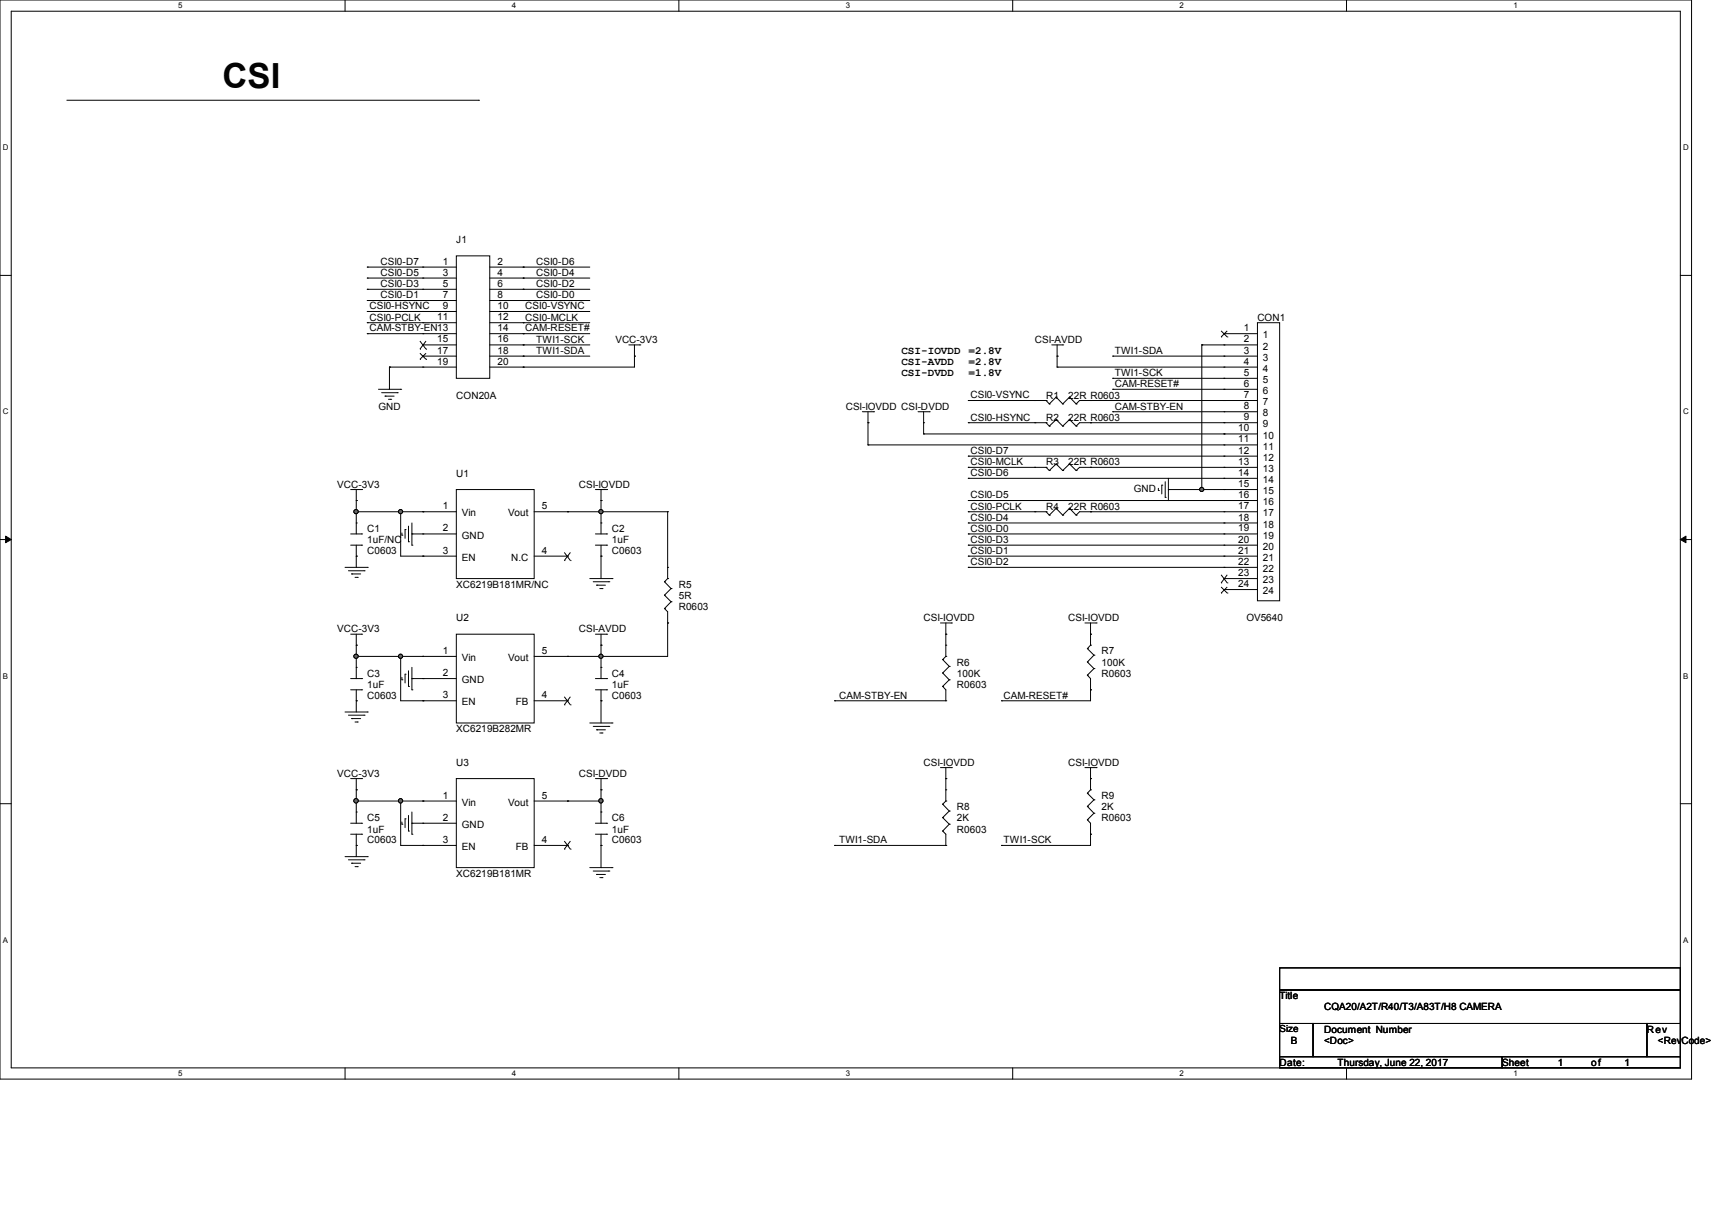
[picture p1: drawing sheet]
<svg xmlns="http://www.w3.org/2000/svg" width="297mm" height="210mm" viewBox="0 0 297 210" stroke-linecap="round" stroke-linejoin="round" font-family="sans-serif">
<path d="M0 0h293.5v187.3h-293.5zM1.9 1.9h289.6v183.4h-289.6z" fill="none" stroke="#000" stroke-width=".17"/>
<g fill="#fff">
<path d="M30.9 .2h.8v1.5h-.8z"/>
<path d="M30.9 185.5h.8v1.6h-.8z"/>
</g>
<path d="M59.9 0v1.9M59.9 185.3v2" fill="none" stroke="#000" stroke-width=".17"/>
<g fill="#fff">
<path d="M88.8 .2h.8v1.5h-.8z"/>
<path d="M88.8 185.5h.8v1.6h-.8z"/>
</g>
<path d="M117.8 0v1.9M117.8 185.3v2" fill="none" stroke="#000" stroke-width=".17"/>
<g fill="#fff">
<path d="M146.7 .2h.8v1.5h-.8z"/>
<path d="M146.7 185.5h.8v1.6h-.8z"/>
</g>
<path d="M175.7 0v1.9M175.7 185.3v2" fill="none" stroke="#000" stroke-width=".17"/>
<g fill="#fff">
<path d="M204.6 .2h.8v1.5h-.8z"/>
<path d="M204.6 185.5h.8v1.6h-.8z"/>
</g>
<path d="M233.6 0v1.9M233.6 185.3v2" fill="none" stroke="#000" stroke-width=".17"/>
<g fill="#fff">
<path d="M262.6 .2h.7v1.5h-.7z"/>
<path d="M262.6 185.5h.7v1.6h-.7z"/>
<path d="M.5 24.8h1v1.6h-1z"/>
<path d="M292 24.8h1v1.6h-1z"/>
<path d="M.5 70.7h1v1.5h-1z"/>
<path d="M292 70.7h1v1.5h-1z"/>
</g>
<path d="M0 47.8h1.9M291.5 47.8h2" fill="none" stroke="#000" stroke-width=".17"/>
<g fill="#fff">
<path d="M.5 116.5h.9v1.6h-.9z"/>
<path d="M292 116.5h.9v1.6h-.9z"/>
</g>
<path d="M0 93.6h1.9M291.5 93.6h2" fill="none" stroke="#000" stroke-width=".17"/>
<path d="M1 93l.9 .6-.9 .6zM291.5 93.6l1-.6v1.2z" fill="#000" stroke="#000" stroke-width=".17"/>
<g fill="#fff">
<path d="M.5 162.4h.9v1.5h-.9z"/>
<path d="M292 162.4h.9v1.5h-.9z"/>
</g>
<g fill="none" stroke="#000" stroke-width=".17">
<path d="M11.6 17.4h71.4M83 17.4h.1M208.5 59.9h.1M208.5 59.9v25.1M150.6 73.4h.1M150.6 77.2h.1M150.6 73.4v3.8M150.6 77.2h61.7M168 69.5h.1M168 73.4h.1M168 79.2h.1M168 69.5h11.5"/>
<path d="M168 73.4h11.5M168 79.2h44.3M183.4 61.8h.1M183.4 63.7h.1M183.4 61.8v1.9M183.4 63.7h28.9M193 65.7h.1M193 61.8h.1M193 65.7h19.3M193 61.8h19.3M168 86.9h.1M168 92.7h.1"/>
<path d="M168 94.6h.1M168 96.5h.1M168 98.5h.1M168 81.1h.1M168 83h.1M168 90.8h.1M168 88.8h.1M168 86.9h44.3M168 92.7h44.3M168 94.6h44.3M168 96.5h44.3M168 88.8h11.5"/>
<path d="M168 98.5h44.3M168 81.1h11.5M168 83h44.3M168 90.8h44.3M189.2 88.8h.1M189.2 88.8h23.1M164.1 110.1h.1M164.1 110.1v1.9M189.2 119.7h.1M189.2 119.7v1.9M0 139.5h1.9M291.5 139.5h2"/>
</g>
<circle cx="208.5" cy="84.9" r=".36" fill="#696969" stroke="#000" stroke-width=".17"/>
<g fill="none" stroke="#000" stroke-width=".17">
<path d="M63.7 56h.1M63.7 54.1h.1M63.7 57.9h.1M63.7 46.4h.1M63.7 48.3h.1M63.7 50.2h.1M63.7 52.2h.1M63.7 57.9h9.7M63.7 56h9.7M63.7 54.1h9.7M63.7 46.4h9.7M63.7 48.3h9.7"/>
<path d="M63.7 50.2h9.7M63.7 52.2h9.7M90.8 57.9h.1M90.8 59.9h.1M90.8 56h.1M90.8 54.1h.1M90.8 46.4h.1M90.8 48.3h.1M90.8 50.2h.1M90.8 52.2h.1M90.8 59.9h11.5M90.8 57.9h11.5"/>
<path d="M90.8 56h11.5M90.8 54.1h11.5M90.8 46.4h11.5M90.8 48.3h11.5M90.8 50.2h11.5M90.8 52.2h11.5M208.5 59.9h.1M208.5 59.9h3.8M67.6 63.7h.1M67.6 63.7h5.8M67.6 63.7v3.9M90.8 61.8h.1"/>
<path d="M90.8 63.7h.1M90.8 61.8h11.5M110.1 61.8h.1M110.1 61.8v1.9h-19.3M189.2 69.5h.1M189.2 73.4h.1M189.2 69.5h23.1M189.2 73.4h23.1M193 67.6h.1M193 71.5h.1M193 67.6h19.3M193 71.5h19.3"/>
<path d="M61.8 86.9h.1M61.8 86.9v1.9M69.5 88.8h3.9M73.4 88.8h.1M104.3 86.9h.1M104.3 96.5h.1M104.3 86.9v1.9M104.3 96.5v3.9M189.2 81.1h.1M189.2 81.1h23.1M202.7 85h.1M202.7 85h9.6"/>
<path d="M208.5 85h.1M98.5 113.9h.1M98.5 113.9h5.8M104.3 121.6h.1M104.3 121.6v3.9M144.8 121.6h.1M144.8 121.6h19.3M173.7 121.6h.1M173.7 121.6h15.5"/>
</g>
<circle cx="104.2" cy="113.9" r=".36" fill="#696969" stroke="#000" stroke-width=".17"/>
<path d="M98.5 88.8h.1M98.5 88.8h5.8" fill="none" stroke="#000" stroke-width=".17"/>
<circle cx="104.2" cy="88.8" r=".36" fill="#696969" stroke="#000" stroke-width=".17"/>
<path d="M61.8 113.9h.1M61.8 113.9h11.6M73.4 113.9h.1M61.8 121.6h.1M61.8 121.6v2" fill="none" stroke="#000" stroke-width=".17"/>
<g fill="#696969" stroke="#000" stroke-width=".17">
<circle cx="69.5" cy="113.9" r=".36"/>
<circle cx="61.8" cy="113.9" r=".37"/>
</g>
<path d="M61.8 96.5h.1M61.8 88.8h.1M61.8 88.8v2M61.8 96.5v2M61.8 113.9h.1M61.8 113.9v1.9M69.5 113.9h.1M69.5 113.9v7.7h3.9M104.3 112h.1M104.3 112v1.9M73.4 121.6h.1" fill="none" stroke="#000" stroke-width=".17"/>
<circle cx="61.8" cy="88.8" r=".37" fill="#696969" stroke="#000" stroke-width=".17"/>
<path d="M69.5 88.8h.1M69.5 88.8v7.7h3.9M73.4 96.5h.1" fill="none" stroke="#000" stroke-width=".17"/>
<circle cx="69.5" cy="88.8" r=".36" fill="#696969" stroke="#000" stroke-width=".17"/>
<g fill="none" stroke="#000" stroke-width=".17">
<path d="M61.8 88.8h.1M61.8 88.8h7.7M71.5 92.7h.1M71.5 92.7h1.9M104.3 88.8h.1M104.3 88.8v2M61.8 112h.1M61.8 112v1.9M71.5 117.8h.1M71.5 117.8h1.9M104.3 113.9h.1M104.3 113.9v1.9"/>
<path d="M98.5 139h.1M98.5 139h5.8"/>
</g>
<circle cx="104.2" cy="139" r=".37" fill="#696969" stroke="#000" stroke-width=".17"/>
<path d="M61.8 139h.1M61.8 139h7.7M104.3 146.7h.1M104.3 146.7v3.9" fill="none" stroke="#000" stroke-width=".17"/>
<g fill="#696969" stroke="#000" stroke-width=".17">
<circle cx="69.5" cy="139" r=".37"/>
<circle cx="61.8" cy="139" r=".38"/>
</g>
<g fill="none" stroke="#000" stroke-width=".17">
<path d="M72.8 59.2l1.1 1.4M73.4 46.4h.1M73.4 48.3h.1M73.4 50.2h.1M73.4 52.2h.1M73.4 54.1h.1M73.4 56h.1M73.4 57.9h.1M73.4 59.9h.1M73.4 59.9h5.8M73.4 57.9h5.8M73.4 46.4h5.8"/>
<path d="M73.4 48.3h5.8M73.4 50.2h5.8M73.4 52.2h5.8M73.4 54.1h5.8M73.4 56h5.8M73.9 59.2l-1.1 1.4M79.2 44.4h5.8v21.3h-5.8zM85 59.9h5.8M85 57.9h5.8M85 46.4h5.8M85 48.3h5.8M85 50.2h5.8"/>
<path d="M85 52.2h5.8M85 54.1h5.8M85 56h5.8M90.8 46.4h.1M90.8 48.3h.1M90.8 50.2h.1M90.8 52.2h.1M90.8 54.1h.1M90.8 56h.1M90.8 57.9h.1M90.8 59.9h.1M109.1 59.9h1.9"/>
<path d="M110.1 59.9v1.9M111 59.9h.1M182.5 59.9h1.9M183.4 59.9v1.9M184.4 59.9h.1M211.8 58.5h.1M211.8 57.4l1.1 1.1M212.3 57.9h.1M212.3 59.9h.1M212.3 59.9h5.8M212.3 57.9h5.8M212.9 58.5h.1"/>
<path d="M212.9 57.4l-1.1 1.1M218.1 56h3.9v48.3h-3.9zM65.7 67.6h3.8M66.2 68.2h2.7M66.8 68.7h.1M66.8 68.7h1.6M67.4 69.3h.4M67.8 69.3h.1M68.9 68.2h.1M69.5 67.6h.1M72.8 60.6h.1M72.8 62.4h.1"/>
<path d="M72.8 61.3l1.1 1.1M73.4 61.8h.1M73.4 63.7h.1M73.4 61.8h5.8M73.4 63.7h5.8M73.9 60.6h.1M73.9 62.4h.1M73.9 61.3l-1.1 1.1M85 61.8h5.8M85 63.7h5.8M90.8 61.8h.1M90.8 63.7h.1"/>
<path d="M110.1 61.8h.1M149.6 71.5h2M150.6 73.4h.1M150.6 71.5v1.9M151.6 71.5h.1M159.3 71.5h1.9M160.2 75.3h.1M160.2 73.4h.1M160.2 71.5v3.8M160.2 75.3h57.9M161.2 71.5h.1M179.5 73.4h.1"/>
<path d="M179.5 69.5h.1M179.5 69.5h2M179.5 73.4h2M181.5 73.4h.1M181.5 69.5h.1M181.5 73.4l.5 .6M181.5 69.5l.5 .6M182 74h.1M182 70.1h.1M183.2 72.8h.1M183.2 68.9h.1M183.2 72.8l1.2 1.2"/>
<path d="M183.2 72.8l-1.2 1.2M183.2 68.9l1.2 1.2M183.2 68.9l-1.2 1.2M183.4 61.8h.1M184.4 74h.1M184.4 70.1h.1M185.5 72.8h.1M185.5 68.9h.1M185.5 72.8l1.2 1.2M185.5 72.8l-1.1 1.2M185.5 68.9l1.2 1.2M185.5 68.9l-1.1 1.2"/>
<path d="M186.7 74h.1M186.7 70.1h.1M189.2 73.4h.1M189.2 69.5h.1M189.2 69.5h-1.9l-.6 .6M189.2 73.4h-1.9l-.6 .6M212.3 75.3h.1M212.3 61.8h.1M212.3 63.7h.1M212.3 65.7h.1M212.3 67.6h.1M212.3 69.5h.1"/>
<path d="M212.3 71.5h.1M212.3 73.4h.1M212.3 77.2h.1M212.3 79.2h.1M212.3 71.5h5.8M212.3 67.6h5.8M212.3 61.8h5.8M212.3 63.7h5.8M212.3 65.7h5.8M212.3 69.5h5.8M212.3 73.4h5.8M212.3 77.2h5.8"/>
<path d="M212.3 79.2h5.8M59.9 98.5h3.8M60.5 99.1h2.7M60.8 85h1.9M60.8 92.7h1.9M60.8 94.6h1.9M61 99.6h.1M61 99.6h1.6M61.8 86.9h.1M61.8 96.5h.1M61.8 90.8h.1M61.8 85v1.9"/>
<path d="M61.8 90.8v1.9M61.8 94.6v1.9M62.7 85h.1M62.7 94.6h.1M62.7 92.7h.1M63.2 99.1h.1M63.7 98.5h.1M69.7 92.9h.1M69.7 92.5v.4M70.3 91.9h.1M70.3 91.9v1.5M70.9 94h.1"/>
<path d="M70.9 91.3v2.7M71.5 94.6h.1M71.5 90.8v3.8M73.4 88.8h.1M73.4 92.7h.1M73.4 96.5h.1M73.4 88.8h5.8M73.4 92.7h5.8M73.4 96.5h5.8M79.2 85h13.5v15.4h-13.5zM92.7 88.8h5.8M92.7 96.5h5.8"/>
<path d="M97.9 97.3h.1M97.9 95.9l1.1 1.4M98.5 96.5h.1M98.5 88.8h.1M99 97.3h.1M99 95.9l-1.1 1.4M103.3 85h1.9M103.3 92.7h1.9M103.3 94.6h1.9M104.3 88.8h.1M104.3 86.9h.1M104.3 96.5h.1"/>
<path d="M104.3 90.8h.1M104.3 85v1.9M104.3 90.8v1.9M104.3 94.6v1.9M104.3 88.8h11.5M105.2 85h.1M105.2 94.6h.1M105.2 92.7h.1M115.8 88.8h.1M115.8 98.5h.1M115.8 88.8v11.6M179.5 81.1h.1"/>
<path d="M179.5 88.8h.1M179.5 88.8h2M179.5 81.1h2M181.5 81.1h.1M181.5 88.8h.1M181.5 81.1l.5 .6M181.5 88.8l.5 .6M182 81.7h.1M182 89.4h.1M183.2 80.5h.1M183.2 88.2h.1M183.2 80.5l1.2 1.2"/>
<path d="M183.2 80.5l-1.2 1.2M183.2 88.2l1.2 1.2M183.2 88.2l-1.2 1.2M184.4 81.7h.1M184.4 89.4h.1M185.5 80.5h.1M185.5 88.2h.1M185.5 80.5l1.2 1.2M185.5 80.5l-1.1 1.2M185.5 88.2l1.2 1.2M185.5 88.2l-1.1 1.2M186.7 81.7h.1"/>
<path d="M186.7 89.4h.1M189.2 81.1h.1M189.2 88.8h.1M189.2 88.8h-1.9l-.6 .6M189.2 81.1h-1.9l-.6 .6M201 85.1h.1M201 84.8v.3M201.5 84.2h.1M201.5 84.2v1.5M202.1 86.3h.1M202.1 83.6v2.7M202.7 86.9h.1"/>
<path d="M202.7 83v3.9M211.8 99.8l1.1 1.4M212.3 81.1h.1M212.3 83h.1M212.3 85h.1M212.3 86.9h.1M212.3 88.8h.1M212.3 90.8h.1M212.3 92.7h.1M212.3 94.6h.1M212.3 96.5h.1M212.3 98.5h.1"/>
<path d="M212.3 88.8h5.8M212.3 98.5h5.8M212.3 85h5.8M212.3 81.1h5.8M212.3 83h5.8M212.3 86.9h5.8M212.3 90.8h5.8M212.3 92.7h5.8M212.3 94.6h5.8M212.3 96.5h5.8M212.9 99.8l-1.1 1.4M60.8 110.1h1.9"/>
<path d="M60.8 119.7h1.9M60.8 117.8h1.9M61.6 100.2h.4M61.8 112h.1M61.8 115.8h.1M61.8 110.1v1.9M61.8 115.8v2M61.8 119.7v1.9M62 100.2h.1M62.7 110.1h.1M62.7 119.7h.1M62.7 117.8h.1"/>
<path d="M69.7 118h.1M69.7 117.6v.4M70.3 117h.1M70.3 117v1.5M70.9 119.1h.1M70.9 116.4v2.7M71.5 119.7h.1M71.5 115.8v3.9M73.4 113.9h.1M73.4 117.8h.1M73.4 113.9h5.8M73.4 117.8h5.8"/>
<path d="M79.2 110.1h13.5v15.4h-13.5zM92.7 113.9h5.8M98.5 113.9h.1M102.3 100.4h3.9M102.9 101h2.7M103.3 110.1h1.9M103.3 119.7h1.9M103.3 117.8h1.9M103.5 101.6h.1M103.5 101.6h1.5M104.1 102.2h.3M104.3 113.9h.1"/>
<path d="M104.3 112h.1M104.3 115.8h.1M104.3 110.1v1.9M104.3 115.8v2M104.3 119.7v1.9M104.4 102.2h.1M105.2 110.1h.1M105.2 119.7h.1M105.2 117.8h.1M105.6 101h.1M106.2 100.4h.1M115.3 105.6h.1"/>
<path d="M115.3 103.3h.1M115.3 101h.1M115.3 105.6l.5 .6v7.7h-11.5M115.3 103.3l1.1 1.1M115.3 101l1.1 1.2M115.8 108.1h.1M115.8 100.4h.1M115.8 100.4l-.5 .6M116.4 104.4h.1M116.4 102.2h.1M116.4 104.4l-1.1 1.2M116.4 102.2l-1.1 1.1"/>
<path d="M163.2 108.1h1.9M163.5 119.1h.1M163.5 116.8h.1M163.5 114.5h.1M163.5 119.1l.6 .6v1.9M163.5 116.8l1.2 1.2M163.5 114.5l1.2 1.2M164.1 110.1h.1M164.1 113.9h.1M164.1 112h.1M164.1 108.1v2M164.1 112v1.9"/>
<path d="M164.1 113.9l-.6 .6M164.7 118h.1M164.7 115.7h.1M164.7 118l-1.2 1.1M164.7 115.7l-1.2 1.1M165.1 108.1h.1M188.2 108.1h2M188.6 117.2h.1M188.6 114.9h.1M188.6 112.6h.1M188.6 117.2l.6 .6v1.9M188.6 114.9l1.2 1.1"/>
<path d="M188.6 112.6l1.2 1.1M189.2 110.1h.1M189.2 112h.1M189.2 119.7h.1M189.2 108.1v3.9M189.2 112l-.6 .6M189.8 116h.1M189.8 113.7h.1M189.8 116l-1.2 1.2M189.8 113.7l-1.2 1.2M190.2 108.1h.1M211.8 101.2h.1"/>
<path d="M211.8 102.9h.1M211.8 101.9l1.1 1M212.3 100.4h.1M212.3 102.3h.1M212.3 100.4h5.8M212.3 102.3h5.8M212.9 101.2h.1M212.9 102.9h.1M212.9 101.9l-1.1 1M59.9 123.6h3.8M60.5 124.1h2.7M60.8 135.1h1.9"/>
<path d="M61 124.7h.1M61 124.7h1.6M61.6 125.3h.4M61.8 139h.1M61.8 137.1h.1M61.8 121.6h.1M61.8 135.1v7.8M62 125.3h.1M62.7 135.1h.1M63.2 124.1h.1M63.7 123.6h.1M69.5 139h.1"/>
<path d="M69.5 139h9.7M69.5 139v7.7h9.7M73.4 139h.1M73.4 121.6h.1M73.4 121.6h5.8M79.2 135.1h13.5v15.5h-13.5zM92.7 139h5.8M92.7 121.6h5.8M97.9 122.3h.1M97.9 120.9l1.1 1.4M98.5 121.6h.1M98.5 139h.1"/>
<path d="M99 122.3h.1M99 120.9l-1.1 1.4M102.3 125.5h3.9M102.9 126.1h2.7M103.3 135.1h1.9M103.5 126.7h.1M103.5 126.7h1.5M104.1 127.2h.3M104.3 137.1h.1M104.3 139h.1M104.3 121.6h.1M104.3 135.1v7.8"/>
<path d="M104.4 127.2h.1M105.2 135.1h.1M105.6 126.1h.1M106.2 125.5h.1M163.2 133.2h1.9M163.5 139.6h.1M163.5 139.6l1.2 1.2M164.1 135.1h.1M164.1 121.6h.1M164.1 139h.1M164.1 137.1h.1M164.1 133.2v5.8"/>
<path d="M164.1 139l-.6 .6M165.1 133.2h.1M188.2 133.2h2M188.6 140h.1M188.6 137.7h.1M188.6 140l1.2 1.1M188.6 137.7l1.2 1.1M189.2 135.1h.1M189.2 137.1h.1M189.2 133.2v3.9M189.2 137.1l-.6 .6M189.8 138.8h.1"/>
<path d="M189.8 138.8l-1.2 1.2M190.2 133.2h.1M59.9 148.7h3.8M60.5 149.2h2.7M60.8 142.9h1.9M60.8 144.8h1.9M61 149.8h.1M61 149.8h1.6M61.6 150.4h.4M61.8 146.7h.1M61.8 140.9h.1M61.8 144.8v3.9"/>
<path d="M62 150.4h.1M62.7 144.8h.1M62.7 142.9h.1M63.2 149.2h.1M63.7 148.7h.1M69.7 143h.1M69.7 142.7v.3M70.3 142.1h.1M70.3 142.1v1.5M70.9 144.2h.1M70.9 141.5v2.7M71.5 142.9h.1"/>
<path d="M71.5 144.8h.1M71.5 142.9h7.7M71.5 140.9v3.9M73.4 146.7h.1M73.4 142.9h.1M92.7 146.7h5.8M97.9 147.4h.1M97.9 146l1.1 1.4M98.5 146.7h.1M99 147.4h.1M99 146l-1.1 1.4M102.3 150.6h3.9"/>
<path d="M102.9 151.2h2.7M103.3 142.9h1.9M103.3 144.8h1.9M103.5 151.8h.1M103.5 151.8h1.5M104.1 152.3h.3M104.3 146.7h.1M104.3 140.9h.1M104.3 144.8v1.9M104.4 152.3h.1M105.2 144.8h.1M105.2 142.9h.1"/>
<path d="M105.6 151.2h.1M106.2 150.6h.1M144.8 146.7h.1M144.8 146.7h19.3M163.5 144.2h.1M163.5 141.9h.1M163.5 144.2l.6 .6v1.9M163.5 141.9l1.2 1.1M164.1 146.7h.1M164.7 143h.1M164.7 140.8h.1M164.7 143l-1.2 1.2"/>
<path d="M164.7 140.8l-1.2 1.1M173.7 146.7h.1M188.6 142.3h.1M188.6 142.3l.6 .6v3.8h-15.5M189.2 144.8h.1M189.8 141.1h.1M189.8 141.1l-1.2 1.2M222 168h69.5v3.8h-69.5zM222 171.8h69.5v5.8h-69.5zM222 177.6h5.8v5.8h-5.8zM227.8 177.6h57.9v5.8h-57.9zM285.7 177.6h5.8v5.8h-5.8z"/>
<path d="M222 183.4h38.6v1.9h-38.6zM260.6 183.4h30.9v1.9h-30.9z"/>
</g>
<g fill="#696969" stroke="#000" stroke-width=".17">
<circle cx="208.5" cy="84.9" r=".36"/>
<circle cx="104.2" cy="113.9" r=".36"/>
<circle cx="104.2" cy="88.8" r=".36"/>
<circle cx="69.5" cy="113.9" r=".36"/>
<circle cx="61.8" cy="113.9" r=".37"/>
<circle cx="61.8" cy="88.8" r=".37"/>
<circle cx="69.5" cy="88.8" r=".36"/>
<circle cx="104.2" cy="139" r=".37"/>
<circle cx="69.5" cy="139" r=".37"/>
<circle cx="61.8" cy="139" r=".38"/>
</g>
<text font-size="6" x="38.6" y="15.2">CSI</text>
<g font-size="1.9">
<text x="156.4" y="63.4">CSI-AVDD</text>
<text x="156.4" y="61.5">CSI-IOVDD</text>
<text x="156.4" y="65.3">CSI-DVDD</text>
<text x="168" y="63.4">=2.8V</text>
<text x="168" y="61.5">=2.8V</text>
<text x="168" y="65.3">=1.8V</text>
</g>
<g font-size="1.7">
<text x="66" y="46">CSI0-D7</text>
<text x="66" y="47.9">CSI0-D5</text>
<text x="76.8" y="45.9">1</text>
<text x="76.8" y="47.8">3</text>
<text x="79.2" y="42.2">J1</text>
<text x="86.3" y="45.9">2</text>
<text x="86.3" y="47.8">4</text>
<text x="93" y="46">CSI0-D6</text>
<text x="93" y="47.9">CSI0-D4</text>
<text x="64.1" y="53.7">CSI0-HSYNC</text>
<text x="66" y="49.8">CSI0-D3</text>
<text x="66" y="51.8">CSI0-D1</text>
<text x="76.8" y="49.8">5</text>
<text x="76.8" y="51.7">7</text>
<text x="76.8" y="53.6">9</text>
<text x="86.3" y="49.8">6</text>
<text x="86.3" y="51.7">8</text>
<text x="86.3" y="53.6">10</text>
<text x="91.1" y="53.7">CSI0-VSYNC</text>
<text x="93" y="49.8">CSI0-D2</text>
<text x="93" y="51.8">CSI0-D0</text>
<text x="64.1" y="55.6">CSI0-PCLK</text>
<text x="64.1" y="57.5">CAM-STBY-EN13</text>
<text x="75.9" y="55.6">11</text>
<text x="75.9" y="59.4">15</text>
<text x="86.3" y="55.6">12</text>
<text x="86.3" y="57.5">14</text>
<text x="86.3" y="59.4">16</text>
<text x="91.1" y="57.5">CAM-RESET#</text>
<text x="91.1" y="55.6">CSI0-MCLK</text>
<text x="93" y="59.5">TWI1-SCK</text>
<text x="106.8" y="59.5">VCC-3V3</text>
<text x="179.5" y="59.5">CSI-AVDD</text>
<text x="215.8" y="57.5">1</text>
<text x="215.8" y="59.4">2</text>
<text x="218.1" y="55.7">CON1</text>
<text x="219.1" y="58.7">1</text>
<text x="75.9" y="61.4">17</text>
<text x="75.9" y="63.3">19</text>
<text x="86.3" y="61.4">18</text>
<text x="86.3" y="63.3">20</text>
<text x="93" y="61.4">TWI1-SDA</text>
<text x="193.4" y="65.3">TWI1-SCK</text>
<text x="193.4" y="61.4">TWI1-SDA</text>
<text x="215.8" y="61.4">3</text>
<text x="215.8" y="63.3">4</text>
<text x="215.8" y="65.2">5</text>
<text x="219.1" y="60.7">2</text>
<text x="219.1" y="62.6">3</text>
<text x="219.1" y="64.5">4</text>
<text x="65.7" y="71.1">GND</text>
<text x="79.2" y="69.2">CON20A</text>
<text x="146.7" y="71.1">CSI-IOVDD CSI-DVDD</text>
<text x="168.3" y="69.1">CSI0-VSYNC</text>
<text x="181.5" y="69.2">R1</text>
<text x="185.3" y="69.2">22R R0603</text>
<text x="193.4" y="67.2">CAM-RESET#</text>
<text x="193.4" y="71.1">CAM-STBY-EN</text>
<text x="215.8" y="67.1">6</text>
<text x="215.8" y="69.1">7</text>
<text x="215.8" y="71">8</text>
<text x="219.1" y="66.5">5</text>
<text x="219.1" y="68.4">6</text>
<text x="219.1" y="70.3">7</text>
<text x="168.3" y="73">CSI0-HSYNC</text>
<text x="181.5" y="73.1">R2</text>
<text x="185.3" y="73.1">22R R0603</text>
<text x="214.8" y="74.9">10</text>
<text x="214.8" y="76.8">11</text>
<text x="215.8" y="72.9">9</text>
<text x="219.1" y="72.3">8</text>
<text x="219.1" y="74.2">9</text>
<text x="219.1" y="76.1">10</text>
<text x="79.2" y="82.7">U1</text>
<text x="168.3" y="78.8">CSI0-D7</text>
<text x="168.3" y="80.7">CSI0-MCLK</text>
<text x="168.3" y="82.6">CSI0-D6</text>
<text x="181.5" y="80.8">R3</text>
<text x="185.3" y="80.8">22R R0603</text>
<text x="214.8" y="78.7">12</text>
<text x="214.8" y="80.7">13</text>
<text x="214.8" y="82.6">14</text>
<text x="219.1" y="78">11</text>
<text x="219.1" y="80">12</text>
<text x="219.1" y="81.9">13</text>
<text x="219.1" y="83.8">14</text>
<text x="58.5" y="84.6">VCC-3V3</text>
<text x="76.8" y="88.4">1</text>
<text x="80.1" y="89.6">Vin</text>
<text x="88.1" y="89.6">Vout</text>
<text x="94" y="88.4">5</text>
<text x="100.4" y="84.6">CSI-IOVDD</text>
<text x="168.3" y="86.5">CSI0-D5</text>
<text x="168.3" y="88.4">CSI0-PCLK</text>
<text x="181.5" y="88.5">R4</text>
<text x="185.3" y="88.5">22R R0603</text>
<text x="196.7" y="85.4">GND</text>
<text x="214.8" y="84.5">15</text>
<text x="214.8" y="86.4">16</text>
<text x="214.8" y="88.4">17</text>
<text x="219.1" y="85.8">15</text>
<text x="219.1" y="87.7">16</text>
<text x="219.1" y="89.6">17</text>
<text x="63.7" y="92.4">C1</text>
<text x="63.7" y="94.3">1uF/NC</text>
<text x="76.8" y="92.2">2</text>
<text x="80.1" y="93.5">GND</text>
<text x="106.2" y="92.4">C2</text>
<text x="106.2" y="94.3">1uF</text>
<text x="168.3" y="92.3">CSI0-D0</text>
<text x="168.3" y="94.2">CSI0-D3</text>
<text x="168.3" y="90.4">CSI0-D4</text>
<text x="214.8" y="90.3">18</text>
<text x="214.8" y="92.2">19</text>
<text x="214.8" y="94.2">20</text>
<text x="219.1" y="91.6">18</text>
<text x="219.1" y="93.5">19</text>
<text x="219.1" y="95.4">20</text>
<text x="63.7" y="96.2">C0603</text>
<text x="76.8" y="96.1">3</text>
<text x="80.1" y="97.3">EN</text>
<text x="88.7" y="97.3">N.C</text>
<text x="94" y="96.1">4</text>
<text x="106.2" y="96.2">C0603</text>
<text x="168.3" y="96.1">CSI0-D1</text>
<text x="168.3" y="98.1">CSI0-D2</text>
<text x="214.8" y="96.1">21</text>
<text x="214.8" y="98">22</text>
<text x="214.8" y="100">23</text>
<text x="214.8" y="101.9">24</text>
<text x="219.1" y="97.3">21</text>
<text x="219.1" y="99.3">22</text>
<text x="219.1" y="101.2">23</text>
<text x="79.2" y="102">XC6219B181MR/NC</text>
<text x="79.2" y="107.8">U2</text>
<text x="117.8" y="102">R5</text>
<text x="117.8" y="103.9">5R</text>
<text x="117.8" y="105.9">R0603</text>
<text x="160.2" y="107.8">CSI-IOVDD</text>
<text x="185.3" y="107.8">CSI-IOVDD</text>
<text x="216.2" y="107.8">OV5640</text>
<text x="219.1" y="103.1">24</text>
<text x="58.5" y="109.7">VCC-3V3</text>
<text x="76.8" y="113.5">1</text>
<text x="94" y="113.5">5</text>
<text x="100.4" y="109.7">CSI-AVDD</text>
<text x="191.1" y="113.6">R7</text>
<text x="63.7" y="117.4">C3</text>
<text x="63.7" y="119.4">1uF</text>
<text x="76.8" y="117.3">2</text>
<text x="80.1" y="114.7">Vin</text>
<text x="80.1" y="118.6">GND</text>
<text x="88.1" y="114.7">Vout</text>
<text x="106.2" y="117.4">C4</text>
<text x="106.2" y="119.4">1uF</text>
<text x="166" y="115.5">R6</text>
<text x="166" y="117.4">100K</text>
<text x="166" y="119.4">R0603</text>
<text x="191.1" y="115.5">100K</text>
<text x="191.1" y="117.4">R0603</text>
<text x="63.7" y="121.3">C0603</text>
<text x="76.8" y="121.2">3</text>
<text x="80.1" y="122.4">EN</text>
<text x="89.5" y="122.4">FB</text>
<text x="94" y="121.2">4</text>
<text x="106.2" y="121.3">C0603</text>
<text x="145.6" y="121.2">CAM-STBY-EN</text>
<text x="174.1" y="121.2">CAM-RESET#</text>
<text x="79.2" y="127.1">XC6219B282MR</text>
<text x="58.5" y="134.8">VCC-3V3</text>
<text x="79.2" y="132.9">U3</text>
<text x="100.4" y="134.8">CSI-DVDD</text>
<text x="160.2" y="132.9">CSI-IOVDD</text>
<text x="185.3" y="132.9">CSI-IOVDD</text>
<text x="63.7" y="142.5">C5</text>
<text x="76.8" y="138.6">1</text>
<text x="76.8" y="142.5">2</text>
<text x="80.1" y="139.8">Vin</text>
<text x="80.1" y="143.7">GND</text>
<text x="88.1" y="139.8">Vout</text>
<text x="94" y="138.6">5</text>
<text x="106.2" y="142.5">C6</text>
<text x="166" y="140.6">R8</text>
<text x="166" y="142.5">2K</text>
<text x="191.1" y="138.7">R9</text>
<text x="191.1" y="140.6">2K</text>
<text x="191.1" y="142.5">R0603</text>
<text x="63.7" y="144.5">1uF</text>
<text x="63.7" y="146.4">C0603</text>
<text x="76.8" y="146.3">3</text>
<text x="80.1" y="147.5">EN</text>
<text x="89.5" y="147.5">FB</text>
<text x="94" y="146.3">4</text>
<text x="106.2" y="144.5">1uF</text>
<text x="106.2" y="146.4">C0603</text>
<text x="145.6" y="146.3">TWI1-SDA</text>
<text x="166" y="144.5">R0603</text>
<text x="174.1" y="146.3">TWI1-SCK</text>
<text x="79.2" y="152.2">XC6219B181MR</text>
<text x="222" y="173.4">Title</text>
<text x="222" y="179.2">Size</text>
<text x="229.7" y="175.3">CQA20/A2T/R40/T3/A83T/H8 CAMERA</text>
<text x="229.7" y="179.2">Document Number</text>
<text x="285.7" y="179.2">Rev</text>
<text x="222" y="185">Date:</text>
<text x="223.9" y="181.1">B</text>
<text x="229.7" y="181.1">&lt;Doc&gt;</text>
<text x="232.1" y="185">Thursday, June 22, 2017</text>
<text x="260.6" y="185">Sheet</text>
<text x="270.2" y="185">1</text>
<text x="276.1" y="185">of</text>
<text x="281.8" y="185">1</text>
<text x="287.6" y="181.1">&lt;RevCode&gt;</text>
</g>
<g font-size="1.4">
<text x="30.9" y="1.4">5</text>
<text x="88.8" y="1.4">4</text>
<text x="146.7" y="1.4">3</text>
<text x="204.6" y="1.4">2</text>
<text x="262.6" y="1.4">1</text>
<text x=".5" y="26.1">D</text>
<text x="292" y="26.1">D</text>
<text x=".5" y="71.9">C</text>
<text x="292" y="71.9">C</text>
<text x=".5" y="117.8">B</text>
<text x="292" y="117.8">B</text>
<text x=".5" y="163.6">A</text>
<text x="292" y="163.6">A</text>
<text x="30.9" y="186.8">5</text>
<text x="88.8" y="186.8">4</text>
<text x="146.7" y="186.8">3</text>
<text x="204.6" y="186.8">2</text>
<text x="262.6" y="186.8">1</text>
</g>
</svg>
